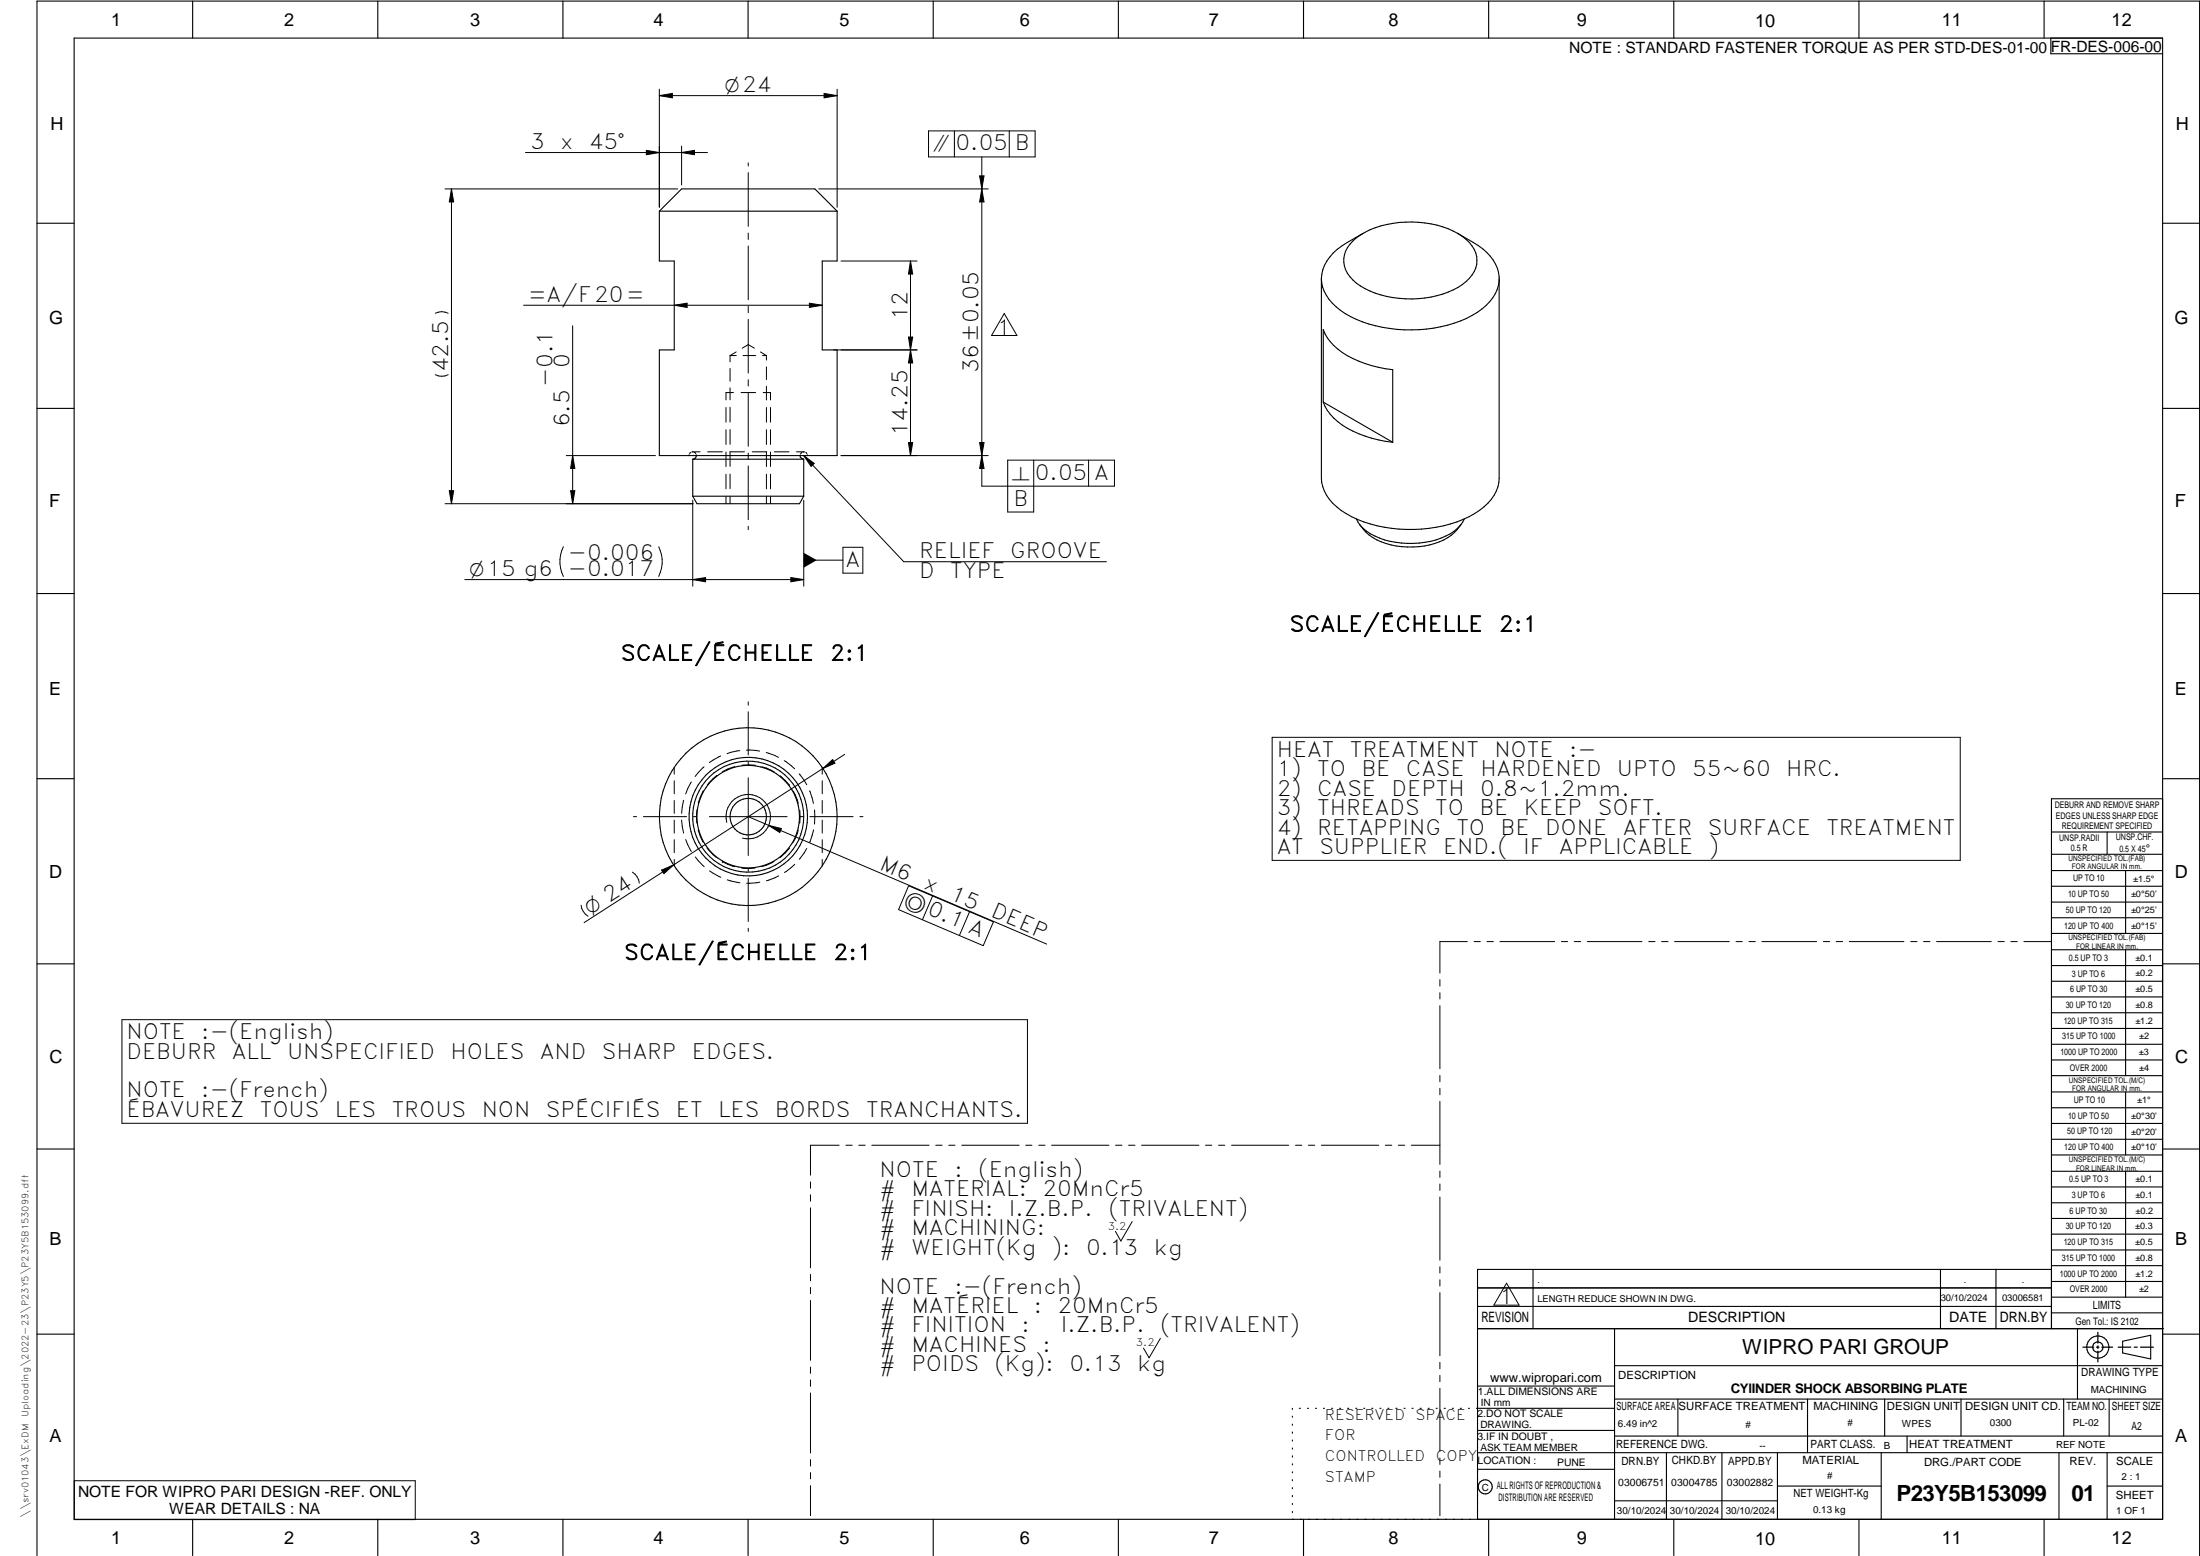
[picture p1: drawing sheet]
<svg xmlns="http://www.w3.org/2000/svg" width="594mm" height="420mm" viewBox="0 0 594 420" stroke-linecap="round" stroke-linejoin="round" font-family="sans-serif">
<g fill="none" stroke="#000" stroke-width=".3">
<path d="M20 10.3h564v400h-564zM52 .3v10M102 .3v10M152 .3v10M202 .3v10M252 .3v10M302 .3v10M352 .3v10M402 .3v10M452 .3v10M502 .3v10M552 .3v10"/>
<path d="M553.8 10.3v4.2h30.2M178 57v13.5h4.1v24h-4.1v28.5h48.1v-28.5h-4.1v-24h4.1v-13.5M178 57h48.1M226.1 57l-6.1-6h-35.9l-6.1 6M10 60.3h10M356.8 75.2a11.2 11.2 0 0 0 5.2 8.6 35.7 35.7 0 0 0 25.2 4.8 25.2 25.2 0 0 0 15-7.1 9.9 9.9 0 0 0 2.6-5.6M365.3 65.1a23.7 23.7 0 0 1 17.7-5.1 20.7 20.7 0 0 1 13.8 5.5 6.9 6.9 0 0 1-.9 10.5 23.7 23.7 0 0 1-16.3 4.7 22 22 0 0 1-14.3-5.1 6.9 6.9 0 0 1 0-10.5zM368.1 63a27 27 0 0 0-9 6.4 9.4 9.4 0 0 0-2.3 5.8M393.6 63a28.6 28.6 0 0 1 8.8 6.2 9.9 9.9 0 0 1 2.4 5.6v54.3a11 11 0 0 1-5.3 8.7 34.7 34.7 0 0 1-23.7 4.9 27.3 27.3 0 0 1-15.9-6.8 10.3 10.3 0 0 1-3.1-6.8v-53.9M584 60.3h10M10 110.3h10M357.3 108.6a15.4 15.4 0 0 0 9.6 8.5 33.2 33.2 0 0 0 9.2 2.3"/>
<path d="M357.3 108.6l18.8 10.8M357.3 108.6v-19.6a15.4 15.4 0 0 0 9.6 8.5 33.2 33.2 0 0 0 9.2 2.3v19.6M584 110.3h10M187.1 134h29.9M187.1 134l1.1 2h27.7l1.1-2M187.1 124v10M187.1 124h29.9M188 123a1.01 1.01 0 0 1-.9 1M216.1 123a1.01 1.01 0 0 0 .9 1M217 124v10M394.5 141.6a14.4 14.4 0 0 1-11.4 6 18.9 18.9 0 0 1-14.2-3.8l-1.7-2.2M395.4 140.1a11.5 11.5 0 0 1-7.6 5.7 23.2 23.2 0 0 1-18.8-2.4 7.9 7.9 0 0 1-2.7-3.3"/>
<path d="M10 160.3h10M584 160.3h10M10 210.3h10M584 215.7h-30v143.1M584 210.3h10M554 224.7h30M554 230.7h30M554 235.1h30M554 239.3h30M569 224.7v6M574 235.1v17M554 243.6h30"/>
<path d="M554 247.8h30M554 252.1h30M554 256.5h30M574 256.5v33.9M10 260.3h10M554 260.7h30M554 265h30M554 269.2h30M554 273.5h30M554 277.7h30M584 260.3h10M554 282h30"/>
<path d="M554 286.2h30M554 290.4h30M554 294.9h30M554 299.1h30M574 294.9v17M10 310.3h10M554 303.4h30M554 307.6h30M554 311.9h30M554 316.3h30M574 316.3v34M584 310.3h10"/>
<path d="M554 320.5h30M554 324.8h30M554 329h30M554 333.2h30M554 337.5h30M399 358.8h185.2M399 352.8h155M399 347.8h155M414 342.8v16M436 358.8v51.5M524 342.8v16M539 342.8v16"/>
<path d="M554 341.8h30M554 346h30M554 350.3h30M554 354.5h30M554 342.8h-155v67.5M561 358.8v19M10 360.3h10M399 374.3h37M436 377.8h148M453.1 377.8v10M488.1 377.8v14.5M508.9 377.8v10"/>
<path d="M529.5 377.8v10M557.3 377.8v10M569.5 377.8v10M573.2 362.2l7.6-1.6v6.3l-7.6-1.6zM584 368.8h-148M584 360.3h10M349 380.3v.3M349 382.4v.3M349 384.6v.3M349 386.7v.3M349 388.8v.3M349 391v.3"/>
<path d="M349 393.1v.3M349 395.3v.3M349 397.4v.3M349 399.5v.3M350.9 380.3h.2M353.1 380.3h.2M355.2 380.3h.3M357.4 380.3h.3M359.6 380.3h.3M361.7 380.3h.3M363.9 380.3h.3M366.1 380.3h.3"/>
<path d="M368.3 380.3h.2M370.4 380.3h.3M372.6 380.3h.3M374.8 380.3h.3M376.9 380.3h.4M379.1 380.3h.3M381.3 380.3h.3M383.4 380.3h.4M385.6 380.3h.3M387.8 380.3h.3M390 380.3h.3M392.2 380.3h.3"/>
<path d="M394.3 380.3h.3M396.5 380.3h.3M398.7 380.3h37.3M399 396.7h37M399 392.3h185M399 386.2h37M436 387.8h148M450 392.3v18M465 392.3v18M480 392.3v18M508 392.3v18M515 387.8v4.5"/>
<path d="M556 392.3v18M569 392.3v18M52 410.3v9.7M102 410.3v9.7M152 410.3v9.7M202 410.3v9.7M252 410.3v9.7M302 410.3v9.7M349 401.7v.3M349 403.8v.4M349 406v.3M349 408.1v.3"/>
<path d="M352 410.3v9.7M402 410.3v9.7M436 405.3h44M452 410.3v9.7M480 401.3h28M502 410.3v9.7M552 410.3v9.7M569 401.3h15M10 420v-419.7h584v419.7"/>
<circle cx="202" cy="220.5" r="4.9"/>
<circle cx="202" cy="220.5" r="13.8"/>
<circle cx="202.1" cy="220.5" r="16"/>
<circle cx="202.1" cy="220.5" r="15"/>
<circle cx="202.1" cy="220.5" r="24"/>
<circle cx="566.5" cy="363.7" r="1.39"/>
<circle cx="566.5" cy="363.8" r="3"/>
<circle cx="401.1" cy="401.5" r="1.9"/>
</g>
<g fill="none" stroke="#000" stroke-width=".27">
<path d="M178 24.1v31.9M178 25.8h48.1M178 25.8l3.6-.6v1.2zM184.1 39.5v10.5M222.5 25.2l3.6 .6-3.6 .6zM226.1 24.1v31.9M250.7 35.3h28.8v7.1h-28.8zM257.7 35.3v7.1M272.5 35.3v7.1M120.2 51h62.8M121.9 51v85M121.9 51l.6 3.5h-1.2z"/>
<path d="M141.9 41.2h49.1M174.5 40.6l3.5 .6-3.5 .6zM184.1 41.2l3.4-.6v1.2zM202.1 44v.8M202.1 46.6v14.5M221.1 51h45.8M264.5 47.5l1.2 7h-1.2l1.2-7zM265.1 42.4v88.9h35.8v-7.1h-28.8v14.1h7v-14.1M202.1 62.9v1.7M202.1 66.4v14.5M227.1 70.5h20.5M245.9 70.5l.6 3.5h-1.2z"/>
<path d="M245.9 70.5v52.5M117.6 84.6a3.8 3.8 0 0 1 3.4 0M141.4 82.4h80.6M154.6 88v48M182.1 82.4l3.4-.5v1.1zM197.1 96h1.7M197.1 96v1.7M197.1 99.5v3.5M198.8 95l-1.7 1M200.4 94l1.7-1 1.6 1M200.7 96h3.4M202.1 82.7v1.8"/>
<path d="M202.1 86.2v14.6M205.4 95l1.6 1M205.9 96h1.1M207 96v1.2M207 99.1v3.4M218.6 81.9l3.4 .5-3.4 .6zM225.1 94.5h22.5M245.3 91h1.2l-.6 3.5zM245.9 94.5l.6 3.5h-1.2zM271.2 84.7l3.4 5.9h-6.8zM117.6 101.2a3.8 3.8 0 0 0 3.4 0M196 110v4"/>
<path d="M196 116v4M197.1 110v4M197.1 116v4M197.1 104.7v3.3M198.1 106h-2.1v2M200.1 106h3.9M202.1 102.5v1.7M202.1 106v14.5M206.1 106h2v2M207 110v4M207 116v4M207 104.3v3.7"/>
<path d="M208.1 110v4M208.1 116v4M245.3 119.5h1.2l-.6 3.5zM264.5 119.5h1.2l-.6 3.5zM120.2 136h66.9M121.3 132.5h1.2l-.6 3.5zM152.9 123h24.1M154.1 132.5h1.1l-.6 3.5zM154.6 123l.6 3.5h-1.1zM186.1 122.8l-.1 .2M186.6 122.1l-.4 .4M187.1 122h-.2"/>
<path d="M187.1 135v23.3M187.1 122h2M187.1 122h.2M187.5 122.1l.4 .4M188 122.8v.2M191.1 122h4M196 122v4M196 128.1v3.9M196 134v2M197.1 128v4M197.1 134v2M201 122h-3.9v3.9"/>
<path d="M202.1 122.3v1.7M202.1 125.8v14.5M203.1 122h3.9M207 122v4M207 128.1v3.9M207 134v2M208.1 122v4M208.1 128.1v3.9M208.1 134v2M209.1 122h4M215.1 122h1.9M216.1 122.8v.2"/>
<path d="M216.5 122.2l-.3 .3M217 122h-.2M217 123l2.9 2.1-.9 .8zM217 135v23.3M217 123l27 28.7h54.8M217 122h.3M217.6 122.2l.3 .3M218 122.8l.1 .2M227.1 123h39.8M265.1 123l.6 3.5h-1.2zM294 124.2v7.1M125.5 156.5h91.5"/>
<path d="M152.1 147.6a9 9 0 0 0 0 8.1M177.9 147.6a9 9 0 0 1 0 8.1M187.1 156.5l3.4-.5v1.1zM202.1 142.1v.9M213.6 156l3.4 .5-3.4 .6zM217 151.3h10.6M227.6 147.8h5.4v7h-5.4zM202.1 189.5v.9M202.1 192.2v11.7M343.5 199.1h185.8v33.2h-185.8zM182.1 207.3v1.7M182.1 210.8v3.5"/>
<path d="M182.1 216.2v3.4M184.6 216.1l-.5 3.5M186.7 211.2l-1.5 3.2M188.2 218.7v3.6M189.9 213.5l-1.4 3.3M190.1 207.1l-2.4 2.6M193.6 209.4l-2.6 2.6M194.6 204.1l-3 1.8M198.5 207l-2.1 .7-1.3 .7M199.8 202.7l-3.5 .8M201.6 202.6l3.5 .2M202.1 205.7v.8"/>
<path d="M202.1 210v21M203.9 206.6h-3.6M205.7 207.1l1.3 .3 2.1 1M206.9 203.2l3.3 1.3M210.6 209.5l2.6 2.5M211.8 205.4l2.8 2.2M214.2 213.6l1.4 3.4M215.8 209l2 2.9M215.9 218.8l.2 1.7M218.6 213.5l1.1 3.4M220 218.7h.1M220 218.8v3.5"/>
<path d="M222 207.3v1.7M222 210.8v3.5M222 216.2v3.4M222.2 207.5l2.6-2.4 .7 1zM228.1 203.7l-70.4 45.4M170.8 235.5a4 4 0 0 1 1.8 3M171.1 220.5h.8M173.7 220.5h11.7M178.6 234.9l3.3-1.3-2.6 2.3zM182.1 221.4v3.6M182.1 226.7v3.6M182.1 232.1v1.7"/>
<path d="M184.1 221.4l.5 3.6M185.2 226.7l1.5 3.2M187.2 220.5h.8M187.7 231.4l2.5 2.6M188.5 224.1l1.4 3.4M190.9 229l2.6 2.6M191.6 220.5h20.9M191.6 235.2l3 1.7M195.1 232.7h.1M195.1 232.7l3.4 1.3M196.3 222.1a6 6 0 0 1 5.2-7.5 6 6 0 0 1 6.5 6.4 6 6 0 0 1-7.5 5.3M196.4 237.6l3.4 .8"/>
<path d="M200.3 234.4h3.6M202.1 234.5v.8M202.1 237.2v11.6M202.1 220.5l80.6 34.4M205.2 238.2l-3.6 .3M207.6 222.9l3.4 .8-.4 1.1zM209 232.6l-2 1-1.3 .4M210.3 236.5l-3.3 1.3M213.1 229l-1 1.3-1.5 1.3M214.6 233.4l-2.8 2.2M215.6 224.2l-1.4 3.3M216.1 220.5h.8"/>
<path d="M216.1 220.5l-.2 1.8M217.8 229.1l-1.9 2.9M218.7 220.5h11.7M219.7 224.1l-1.1 3.4M220 222.2h.1M222 221.4v3.6M222 226.7v3.6M222 232.1v1.7M232.2 220.5h.8M245.4 239.2l22.9 9.7-2.8 6.5-22.9-9.8zM156.9 244.4a4 4 0 0 0 1.9 3M202.1 250.7v.8"/>
<path d="M251.8 241.9l-2.7 6.5M261.8 246.2l-2.7 6.4M396.2 254.3h-7.4v8.5M398.1 254.3h1.6M401.5 254.3h1.8M405 254.3h14.8M421.6 254.3h1.7M425.1 254.3h1.7M428.6 254.3h14.8M445.2 254.3h1.7M448.7 254.3h1.7M452.2 254.3h14.8"/>
<path d="M468.8 254.3h1.7M472.3 254.3h1.7M475.8 254.3h14.8M492.4 254.3h1.7M495.8 254.3h1.8M499.4 254.3h14.7M516 254.3h1.6M519.4 254.3h1.8M522.9 254.3h14.8M539.5 254.3h1.7M543 254.3h1.7M546.5 254.3h7.4"/>
<path d="M32.9 275.3h244.5v28h-244.5zM388.8 264.5v1.8M388.8 268.1v1.6M388.8 271.6v17M388.8 290.4v1.7M388.8 293.9v1.7M388.8 297.4v17M218.9 319.2v1.6M226.6 309.2h-7.7v8.1M228.4 309.2h1.7M231.9 309.2h1.7M235.4 309.2h15.5"/>
<path d="M252.7 309.2h1.7M256.2 309.2h1.7M259.7 309.2h15.5M277 309.2h1.7M280.5 309.2h1.7M284 309.2h15.5M301.2 309.2h1.8M304.8 309.2h1.7M308.3 309.2h15.5M325.5 309.2h1.7M329.1 309.2h1.6M332.6 309.2h15.4"/>
<path d="M349.8 309.2h1.7M353.3 309.2h1.7M356.8 309.2h15.5M374.1 309.2h1.7M377.6 309.2h1.7M381.1 309.2h7.7M388.8 316.2v1.7M388.8 319.7v1.7M218.9 322.6v1.8M218.9 326.1v16.2M305.7 329.9l-3 5.2-1.5-2.6M388.8 323.2v17.1"/>
<path d="M218.9 344.1v1.8M218.9 347.6v1.7M218.9 351.2v16.1M388.8 342.1v1.6M388.8 345.6v1.7M388.8 349v17.1M406.8 346.5l3.4 5.9h-6.8zM218.9 369.1v1.7M218.9 372.6v1.8M218.9 376.1v16.2M313.3 361.4l-3 5.2-1.5-2.6M388.8 367.9v1.7"/>
<path d="M388.8 371.4v1.7M388.8 374.9v17M20.1 399.8h92v10.5h-92zM218.9 394.1v1.8M218.9 397.6v1.7M388.8 393.7v1.7M388.8 397.2v1.7M218.9 401.2v8.1M388.8 400.7v8.6"/>
</g>
<path d="M566.5 359.7v3M562.5 363.8h2.9M566.1 363.8h.7M566.5 363.4v.7M566.5 364.9v2.8M567.6 363.8h2.9M572 363.8h3.4M576.3 363.8h.8M578 363.8h3.5" fill="none" stroke="#000" stroke-width=".34"/>
<g fill="#000">
<path d="M178 25.8l3.6-.6v1.2zM222.5 25.2l3.6 .6-3.6 .6zM121.9 51l.6 3.5h-1.2zM174.5 40.6l3.5 .6-3.5 .6zM184.1 41.2l3.4-.6v1.2zM264.5 47.5h1.2l-.6 3.5zM265.1 51l.6 3.5h-1.2zM245.9 70.5l.6 3.5h-1.2zM182.1 82.4l3.4-.5v1.1zM218.6 81.9l3.4 .5-3.4 .6zM245.9 94.5l.6 3.5h-1.2zM245.3 91h1.2l-.6 3.5z"/>
<path d="M245.3 119.5h1.2l-.6 3.5zM264.5 119.5h1.2l-.6 3.5zM121.3 132.5h1.2l-.6 3.5zM154.1 132.5h1.1l-.6 3.5zM154.6 123l.6 3.5h-1.1zM217 123l2.9 2.1-.9 .8zM265.1 123l.6 3.5h-1.2zM187.1 156.5l3.4-.5v1.1zM213.6 156l3.4 .5-3.4 .6zM217 149.3l3.5 2-3.5 2zM222.2 207.5l2.6-2.4 .7 1zM178.6 234.9l3.3-1.3-2.6 2.3z"/>
<path d="M207.6 222.9l3.4 .8-.4 1.1z"/>
</g>
<g font-size="6">
<text x="512.1" y="405.2">P23Y5B153099</text>
<text x="559.4" y="405.2">01</text>
</g>
<g font-size="5.7">
<text x="143.1" y="40.3">3</text>
<text x="151.2" y="40.3">x</text>
<text x="159" y="40.3">45°</text>
<text x="258.1" y="40.6">0.05 B</text>
<text x="142.6" y="81.6">=A/F20=</text>
<text x="245" y="86.4" transform="rotate(-90 245 86.4)">12</text>
<text x="269.2" y="90.4">1</text>
<text x="121" y="100.5" transform="rotate(-90 121 100.5)">42.5</text>
<text x="153.8" y="99.4" transform="rotate(-90 153.8 99.4)">0</text>
<text x="264.2" y="100.8" transform="rotate(-90 264.2 100.8)">36±0.05</text>
<text x="149.2" y="104.5" transform="rotate(-90 149.2 104.5)">-0.1</text>
<text x="153.8" y="115.4" transform="rotate(-90 153.8 115.4)">6.5</text>
<text x="245" y="117.8" transform="rotate(-90 245 117.8)">14.25</text>
<text x="279.5" y="129.5">0.05 A</text>
<text x="273.6" y="136.5">B</text>
<text x="153.4" y="151.1">-0.006</text>
<text x="153.4" y="155.7">-0.017</text>
<text x="228.3" y="153">A</text>
<text x="248.2" y="150.8">RELIEF</text>
<text x="272.8" y="150.8">GROOVE</text>
<text x="248.2" y="156">D</text>
<text x="256.6" y="156">TYPE</text>
<text x="348.2" y="170.5">SCALE/ÉCHELLE</text>
<text x="404.8" y="170.5">2:1</text>
<text x="167.6" y="178.4">SCALE/ÉCHELLE</text>
<text x="224.2" y="178.4">2:1</text>
<text x="344.8" y="204.3">HEAT</text>
<text x="344.8" y="209.6">1)</text>
<text x="355.7" y="209.6">TO</text>
<text x="364.5" y="204.3">TREATMENT</text>
<text x="367.7" y="209.6">BE</text>
<text x="379.6" y="209.6">CASE</text>
<text x="399.7" y="209.6">HARDENED</text>
<text x="403.5" y="204.3">NOTE</text>
<text x="423.8" y="204.3">:-</text>
<text x="436.6" y="209.6">UPTO</text>
<text x="456.9" y="209.6">55~60</text>
<text x="482.3" y="209.6">HRC.</text>
<text x="344.8" y="214.8">2)</text>
<text x="355.7" y="214.8">CASE</text>
<text x="375.8" y="214.8">DEPTH</text>
<text x="399.7" y="214.8">0.8~1.2mm.</text>
<text x="344.8" y="220.1">3)</text>
<text x="355.7" y="220.1">THREADS</text>
<text x="387.6" y="220.1">TO</text>
<text x="399.5" y="220.1">BE</text>
<text x="411.5" y="220.1">KEEP</text>
<text x="431.4" y="220.1">SOFT.</text>
<text x="344.8" y="225.3">4)</text>
<text x="355.7" y="225.3">RETAPPING</text>
<text x="393.3" y="225.3">TO</text>
<text x="405.2" y="225.3">BE</text>
<text x="417.2" y="225.3">DONE</text>
<text x="438.2" y="225.3">AFTER</text>
<text x="461.1" y="225.3">SURFACE</text>
<text x="493.2" y="225.3">TREATMENT</text>
<text x="344.8" y="230.6">AT</text>
<text x="356.3" y="230.6">SUPPLIER</text>
<text x="389.7" y="230.6">END.(</text>
<text x="411.3" y="230.6">IF</text>
<text x="420.9" y="230.6">APPLICABLE</text>
<text x="461.5" y="230.6">)</text>
<text x="237.2" y="234.6" transform="rotate(23 237.2 234.6)">M6</text>
<text x="249.1" y="239.6" transform="rotate(23 249.1 239.6)">x</text>
<text x="256.2" y="242.7" transform="rotate(23 256.2 242.7)">15</text>
<text x="267.3" y="247.4" transform="rotate(23 267.3 247.4)">DEEP</text>
<text x="168.5" y="259.2">SCALE/ÉCHELLE</text>
<text x="225.1" y="259.2">2:1</text>
<text x="34.2" y="280.6">NOTE</text>
<text x="54.3" y="280.6">:-(English)</text>
<text x="34.2" y="285.8">DEBURR</text>
<text x="62.6" y="285.8">ALL</text>
<text x="77.5" y="285.8">UNSPECIFIED</text>
<text x="121.6" y="285.8">HOLES</text>
<text x="145.8" y="285.8">AND</text>
<text x="162.5" y="285.8">SHARP</text>
<text x="186.9" y="285.8">EDGES.</text>
<text x="34.2" y="296.3">NOTE</text>
<text x="54.3" y="296.3">:-(French)</text>
<text x="34.2" y="301.6">ÉBAVUREZ</text>
<text x="70.2" y="301.6">TOUS</text>
<text x="90.5" y="301.6">LES</text>
<text x="105.8" y="301.6">TROUS</text>
<text x="130.1" y="301.6">NON</text>
<text x="147.4" y="301.6">SPÉCIFIÉS</text>
<text x="182.5" y="301.6">ET</text>
<text x="193.9" y="301.6">LES</text>
<text x="209.3" y="301.6">BORDS</text>
<text x="233.9" y="301.6">TRANCHANTS.</text>
<text x="237.5" y="317.8">NOTE</text>
<text x="257.7" y="317.8">:</text>
<text x="264.1" y="317.8">(English)</text>
<text x="237.5" y="323">#</text>
<text x="246.1" y="323">MATERIAL:</text>
<text x="281.5" y="323">20MnCr5</text>
<text x="237.5" y="328.3">#</text>
<text x="246.1" y="328.3">FINISH:</text>
<text x="272.4" y="328.3">I.Z.B.P.</text>
<text x="299.3" y="328.3">(TRIVALENT)</text>
<text x="237.5" y="333.5">#</text>
<text x="246.1" y="333.5">MACHINING:</text>
<text x="237.5" y="338.8">#</text>
<text x="246.1" y="338.8">WEIGHT(Kg</text>
<text x="284" y="338.8">):</text>
<text x="293.3" y="338.8">0.13</text>
<text x="311.6" y="338.8">kg</text>
<text x="237.5" y="349.3">NOTE</text>
<text x="257.7" y="349.3">:-(French)</text>
<text x="404.8" y="352.2">1</text>
<text x="237.5" y="354.5">#</text>
<text x="237.5" y="359.8">#</text>
<text x="246.1" y="359.8">FINITION</text>
<text x="246.1" y="354.5">MATÉRIEL</text>
<text x="275.8" y="359.8">:</text>
<text x="279.2" y="354.5">:</text>
<text x="285.6" y="354.5">20MnCr5</text>
<text x="286.4" y="359.8">I.Z.B.P.</text>
<text x="313.3" y="359.8">(TRIVALENT)</text>
<text x="237.5" y="365">#</text>
<text x="246.1" y="365">MACHINES</text>
<text x="281.5" y="365">:</text>
<text x="237.5" y="370.3">#</text>
<text x="246.1" y="370.3">POIDS</text>
<text x="268.5" y="370.3">(Kg):</text>
<text x="288.8" y="370.3">0.13</text>
<text x="307.1" y="370.3">kg</text>
</g>
<text font-size="5.6" x="470.5" y="365.5">WIPRO PARI GROUP</text>
<g font-size="5.4">
<text x="195.7" y="24.9">O24</text>
<text x="252" y="40.6">i</text>
<text x="273.2" y="129.5">n</text>
<text x="126.7" y="155.7">O15 g6</text>
<text x="243.9" y="244.3" transform="rotate(23 243.9 244.3)">a 0.1 A</text>
<text x="159.3" y="247.1" transform="rotate(-33 159.3 247.1)">O 24</text>
</g>
<g font-size="4.9">
<text x="30" y="6.9">1</text>
<text x="76.7" y="6.9">2</text>
<text x="127" y="6.9">3</text>
<text x="176.5" y="6.9">4</text>
<text x="226.7" y="6.9">5</text>
<text x="275.4" y="6.9">6</text>
<text x="326.4" y="6.9">7</text>
<text x="375" y="6.9">8</text>
<text x="425.8" y="6.9">9</text>
<text x="473.9" y="7.3">10</text>
<text x="524.3" y="6.9">11</text>
<text x="570.2" y="6.9">12</text>
<text x="13.6" y="35.1">H</text>
<text x="587.6" y="35.1">H</text>
<text x="13.2" y="87.5">G</text>
<text x="587.2" y="87.5">G</text>
<text x="13.2" y="137">F</text>
<text x="587.2" y="137">F</text>
<text x="13.2" y="187.6">E</text>
<text x="587.2" y="187.6">E</text>
<text x="13.2" y="237">D</text>
<text x="587.2" y="237">D</text>
<text x="13.4" y="287.1">C</text>
<text x="587.4" y="287.1">C</text>
<text x="13.4" y="336.2">B</text>
<text x="587.4" y="336.2">B</text>
<text x="13.4" y="389.3">A</text>
<text x="587.4" y="389.3">A</text>
<text x="30" y="416.9">1</text>
<text x="76.7" y="416.9">2</text>
<text x="127" y="416.9">3</text>
<text x="176.5" y="416.9">4</text>
<text x="226.7" y="416.9">5</text>
<text x="275.4" y="416.9">6</text>
<text x="326.4" y="416.9">7</text>
<text x="375" y="416.9">8</text>
<text x="425.8" y="416.9">9</text>
<text x="473.9" y="417.3">10</text>
<text x="524.3" y="416.9">11</text>
<text x="570.2" y="416.9">12</text>
</g>
<g font-size="4.2">
<text x="423.7" y="14.3">NOTE : STANDARD FASTENER TORQUE AS PER STD-DES-01-00</text>
<text x="553.8" y="14">FR-DES-006-00</text>
<text x="21.1" y="404.3">NOTE FOR WIPRO PARI DESIGN -REF. ONLY</text>
<text x="45.7" y="408.8">WEAR DETAILS : NA</text>
</g>
<g font-size="3.9">
<text x="400" y="357.1">REVISION</text>
<text x="455.9" y="357.1">DESCRIPTION</text>
<text x="526.4" y="357.1">DATE</text>
<text x="540" y="357.1">DRN.BY</text>
<text x="357.8" y="383.3">RESERVED</text>
<text x="382.3" y="383.3">SPACE</text>
<text x="357.8" y="388.9">FOR</text>
<text x="357.8" y="394.5">CONTROLLED</text>
<text x="387.8" y="394.5">COPY</text>
<text x="357.8" y="400">STAMP</text>
</g>
<text font-size="3.6" x="467.4" y="376.1">CYlINDER SHOCK ABSORBING PLATE</text>
<text font-size="3.5" x="402.4" y="373.3">www.wipropari.com</text>
<g font-size="3.1">
<text x="565.1" y="353.5">LIMITS</text>
<text x="562" y="371.7">DRAWING TYPE</text>
<text x="437" y="372.3">DESCRIPTION</text>
<text x="436.5" y="380.8">SURFACE AREA</text>
<text x="453.3" y="380.8">SURFACE TREATMENT</text>
<text x="489.7" y="380.8">MACHINING</text>
<text x="509.5" y="380.8">DESIGN UNIT</text>
<text x="530.6" y="380.8">DESIGN UNIT CD.</text>
<text x="558" y="380.6">TEAM NO.</text>
<text x="570.3" y="380.7">SHEET SIZE</text>
<text x="575.6" y="386.1">A2</text>
<text x="436.4" y="391.1">REFERENCE DWG.</text>
<text x="437.8" y="395.5">DRN.BY</text>
<text x="451.4" y="395.4">CHKD.BY</text>
<text x="466.6" y="395.5">APPD.BY</text>
<text x="486.7" y="395.4">MATERIAL</text>
<text x="488.9" y="390.9">PART CLASS.</text>
<text x="515.6" y="390.9">HEAT TREATMENT</text>
<text x="519.6" y="395.9">DRG./PART CODE</text>
<text x="558.9" y="395.5">REV.</text>
<text x="571.4" y="395.6">SCALE</text>
<text x="484.3" y="404.2">NET WEIGHT-Kg</text>
<text x="571.4" y="404.7">SHEET</text>
</g>
<text font-size="3" x="579.5" y="230.1">°</text>
<g font-size="2.8">
<text x="299.1" y="332.1">3.2</text>
<text x="560.4" y="357.7">Gen Tol.: IS 2102</text>
<text x="306.7" y="363.6">3.2</text>
<text x="399.1" y="376.6">1.ALL DIMENSIONS ARE</text>
<text x="399" y="382.7">2.DO NOT SCALE</text>
<text x="399" y="388.7">3.IF IN DOUBT ,</text>
<text x="399" y="395.4">LOCATION :</text>
<text x="420.5" y="396">PUNE</text>
<text x="404.2" y="402">ALL RIGHTS OF REPRODUCTION &amp;</text>
<text x="437" y="401.2">03006751</text>
<text x="451.3" y="401.2">03004785</text>
<text x="466.3" y="401.2">03002882</text>
<text x="404.7" y="405.4">DISTRIBUTION ARE RESERVED</text>
</g>
<g font-size="2.7">
<text x="564.6" y="376.2">MACHINING</text>
<text x="399.9" y="379.7">IN mm</text>
<text x="399.7" y="385.7">DRAWING.</text>
<text x="436.9" y="385.4">6.49 in^2</text>
<text x="471.4" y="385.5">#</text>
<text x="498.9" y="385">#</text>
<text x="513.6" y="385.3">WPES</text>
<text x="537.3" y="385.1">0300</text>
<text x="559.7" y="385.1">PL-02</text>
<text x="399.7" y="391.8">ASK TEAM MEMBER</text>
<text x="475.1" y="391.2">--</text>
<text x="508.7" y="391.2">B</text>
<text x="555.2" y="391.1">REF NOTE</text>
<text x="493.4" y="399.5">#</text>
<text x="572.8" y="399.7">2 : 1</text>
<text x="400.1" y="402.5">C</text>
<text x="436.6" y="408.7">30/10/2024</text>
<text x="450.9" y="408.8">30/10/2024</text>
<text x="466" y="408.9">30/10/2024</text>
<text x="489.6" y="408.5">0.13 kg</text>
<text x="571.4" y="408.7">1 OF 1</text>
</g>
<g font-size="2.5">
<text x="554.9" y="218.3">DEBURR AND REMOVE SHARP</text>
<text x="555.2" y="221">EDGES UNLESS SHARP EDGE</text>
<text x="556.1" y="227.1">UNSP.RADII</text>
<text x="556.8" y="223.8">REQUIREMENT SPECIFIED</text>
<text x="571.4" y="226.9">UNSP.CHF.</text>
<text x="559.2" y="229.9">0.5 R</text>
<text x="572.3" y="230.1">0.5 X 45</text>
<text x="559.8" y="238">UP TO 10</text>
<text x="576.1" y="238.1">±1.5°</text>
<text x="558.5" y="242.2">10 UP TO 50</text>
<text x="575.5" y="242.3">±0°50'</text>
<text x="557.4" y="250.7">120 UP TO 400</text>
<text x="557.9" y="246.5">50 UP TO 120</text>
<text x="575.5" y="250.7">±0°15'</text>
<text x="575.5" y="246.5">±0°25'</text>
<text x="558.7" y="259.4">0.5 UP TO 3</text>
<text x="559.5" y="263.7">3 UP TO 6</text>
<text x="576.6" y="263.6">±0.2</text>
<text x="576.6" y="259.4">±0.1</text>
<text x="559" y="267.9">6 UP TO 30</text>
<text x="576.6" y="267.9">±0.5</text>
<text x="557.8" y="272.2">30 UP TO 120</text>
<text x="576.6" y="272.2">±0.8</text>
<text x="556.9" y="280.7">315 UP TO 1000</text>
<text x="557.3" y="276.4">120 UP TO 315</text>
<text x="576.6" y="276.4">±1.2</text>
<text x="577.7" y="280.7">±2</text>
<text x="556.4" y="284.9">1000 UP TO 2000</text>
<text x="577.6" y="284.9">±3</text>
<text x="558.9" y="289.2">OVER 2000</text>
<text x="577.7" y="289.3">±4</text>
<text x="560" y="297.9">UP TO 10</text>
<text x="577.1" y="297.9">±1°</text>
<text x="558.5" y="302.1">10 UP TO 50</text>
<text x="575.5" y="302.1">±0°30'</text>
<text x="557.4" y="310.6">120 UP TO 400</text>
<text x="558.2" y="306.3">50 UP TO 120</text>
<text x="575.5" y="310.6">±0°10'</text>
<text x="575.5" y="306.4">±0°20'</text>
<text x="558.8" y="319.2">0.5 UP TO 3</text>
<text x="559.4" y="323.4">3 UP TO 6</text>
<text x="576.6" y="319.2">±0.1</text>
<text x="576.6" y="323.5">±0.1</text>
<text x="558.9" y="327.7">6 UP TO 30</text>
<text x="576.7" y="327.7">±0.2</text>
<text x="557.8" y="332">30 UP TO 120</text>
<text x="576.6" y="332">±0.3</text>
<text x="556.8" y="340.5">315 UP TO 1000</text>
<text x="557.3" y="336.3">120 UP TO 315</text>
<text x="576.6" y="336.3">±0.5</text>
<text x="576.6" y="340.5">±0.8</text>
<text x="415.2" y="346.4">.</text>
<text x="530.3" y="346.5">.</text>
<text x="545.9" y="346.4">.</text>
<text x="556.2" y="344.7">1000 UP TO 2000</text>
<text x="576.6" y="344.7">±1.2</text>
<text x="415.2" y="351.5">LENGTH REDUCE SHOWN IN DWG.</text>
<text x="524.1" y="351.3">30/10/2024</text>
<text x="540.6" y="351.4">03006581</text>
<text x="558.9" y="349">OVER 2000</text>
<text x="577.6" y="349">±2</text>
</g>
<g font-size="2.4">
<text x="7.7" y="382.7" transform="rotate(-90 7.7 382.7)">Uploading\2022-23\P23Y5\P23Y5B153099.dft</text>
<text x="7.7" y="409.8" transform="rotate(-90 7.7 409.8)">\\srv01043\ExDM</text>
</g>
<g font-size="2.1">
<text x="558.5" y="232.4">UNSPECIFIED TOL.(FAB)</text>
<text x="559.5" y="234.7">FOR ANGULAR IN mm.</text>
<text x="558.6" y="253.9">UNSPECIFIED TOL.(FAB)</text>
<text x="560.7" y="256.3">FOR LINEAR IN mm.</text>
<text x="558.7" y="292.3">UNSPECIFIED TOL.(M/C)</text>
<text x="559.6" y="294.7">FOR ANGULAR IN mm.</text>
<text x="558.7" y="313.7">UNSPECIFIED TOL.(M/C)</text>
<text x="560.6" y="316.1">FOR LINEAR IN mm.</text>
</g>
</svg>
